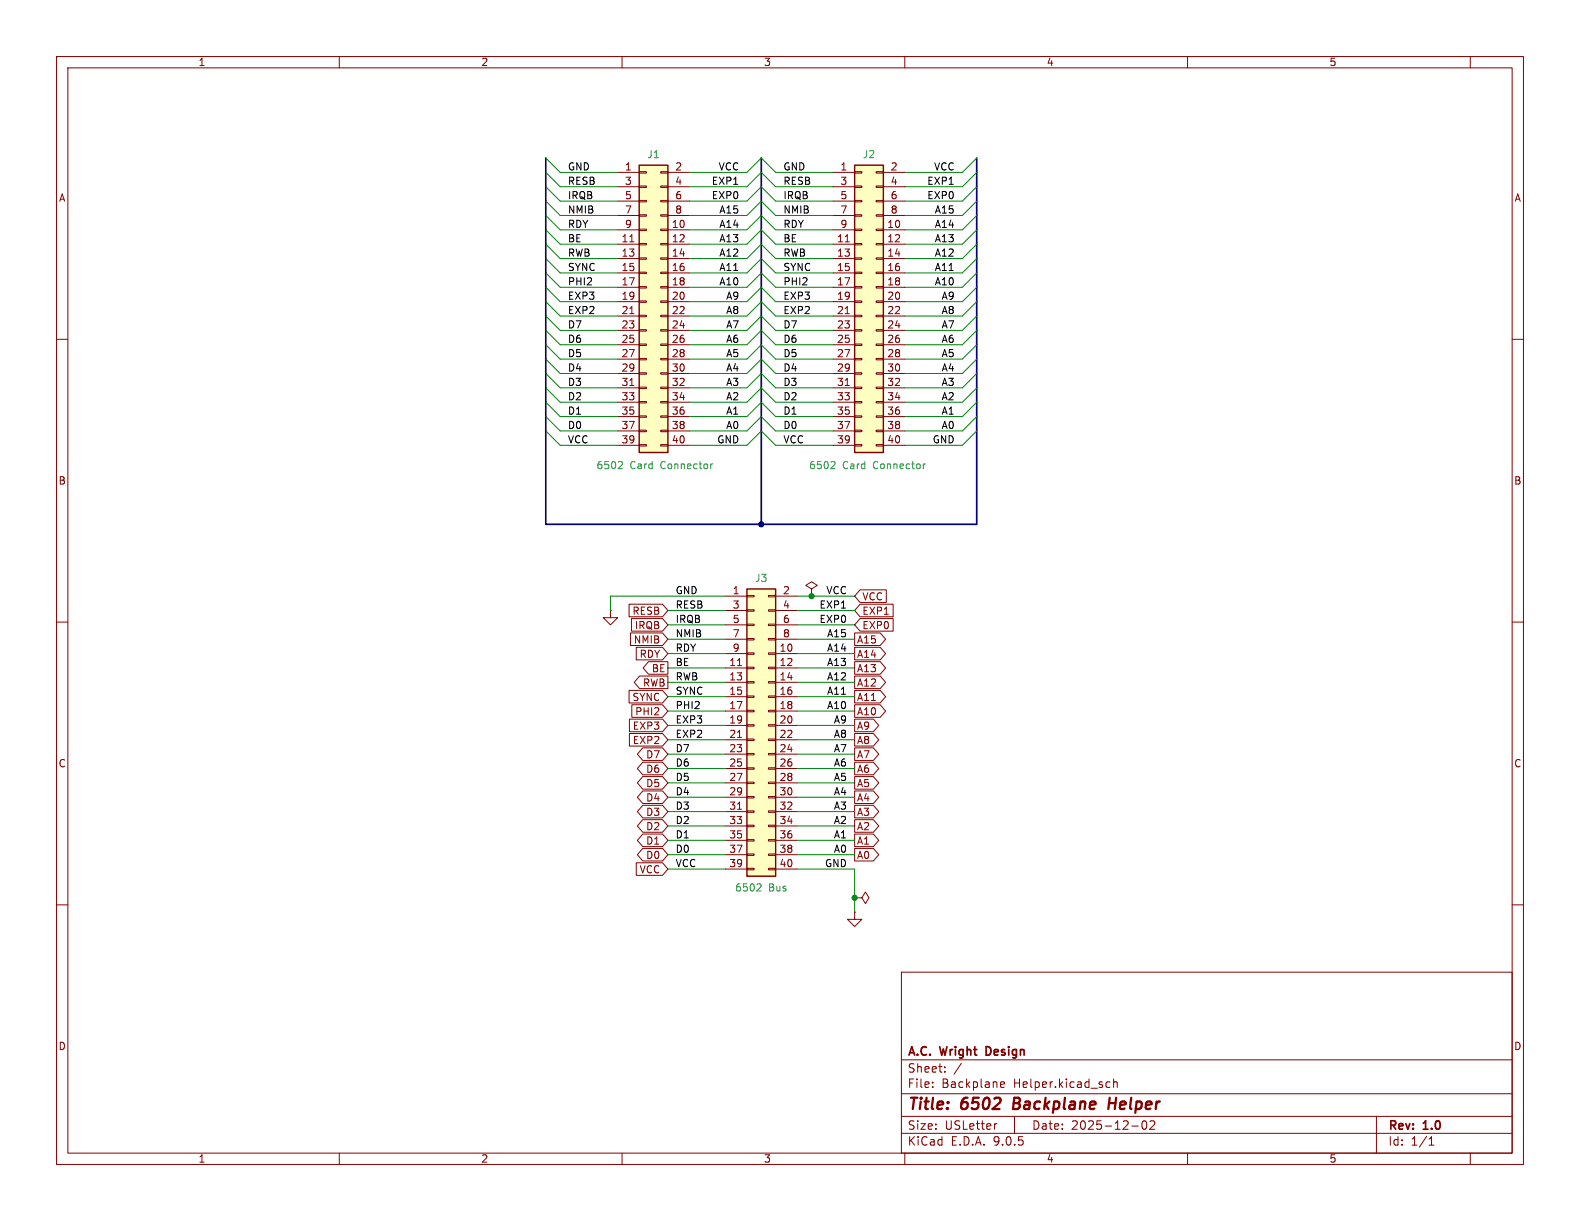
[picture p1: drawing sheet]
<svg xmlns="http://www.w3.org/2000/svg" width="279mm" height="216mm" viewBox="0 0 279 216" stroke-linecap="round" stroke-linejoin="round" font-family="sans-serif">
<g fill="none" stroke="#840000" stroke-width=".18">
<path d="M10 10h259.4v195.9h-259.4zM12 12h255.4v191.9h-255.4zM60 10v2M110 10v2M160 10v2M210 10v2M260 10v2M10 60h2M267.4 60h2M10 110h2M267.4 110h2M151.1 158.8h1.3l.6-1.1 .7 1.1-.7 1-.6-1"/>
<path d="M151.1 158.8h.1M10 160h2M159.4 171.9h108v32h-108zM267.4 160h2M159.4 197.4h108M159.4 193.4h108M159.4 187.4h108M164.9 192.1v.2M164.9 191.4v.1M167.1 189.4v.2M167.1 188.7v.1M170 188l-1.3 1.9"/>
<path d="M176.3 198.7l-.3 .1M176.9 191.8l.7-.2v-.2l-.5-.1-.2 .2 .1 .7h.6M179.4 197.4v3M195.9 191.3l.4 .1M196.3 192.2l-.4 .1M196.9 191.4l.2-.1 .4 .1 .1 .9M196.9 190.8v1.5M200.1 199.1h1.2M202.1 198.3a.81 .81 0 0 0 .3 1.4l.2-.2 .2-.4-.2-.8M204.1 198.3v.5l-.8 .9h.9M243.4 197.4v6.5M60 203.9v2"/>
<path d="M110 203.9v2M159.4 200.4h108M160 203.9v2M210 203.9v2M252.7 202.5h.9M252.7 201.4l.4-.4v1.5M260 203.9v2"/>
</g>
<path d="M179.4 194.1l-.3 2h.8M196.1 195.1h1.2M196.2 194.1l-.2 2" fill="none" stroke="#840000" stroke-width=".4"/>
<path d="M174.7 185.1h-.3v1.5h.3" fill="none" stroke="#840000" stroke-width=".3"/>
<path d="M113 29.2h5.1v50.8h-5.1z" fill="#ffffc2"/>
<path d="M113 29.2h5.1v50.8h-5.1z" fill="none" stroke="#840000" stroke-width=".25"/>
<g fill="none" stroke="#840000" stroke-width=".18">
<path d="M109.2 30.5h3.8M109.2 33h3.8M109.2 35.6h3.8M109.2 38.1h3.8M113 30.4h1.3v.2h-1.3zM113 32.9h1.3v.2h-1.3zM113 35.4h1.3v.3h-1.3zM113 38h1.3v.2h-1.3zM116.8 30.4h1.3v.2h-1.3zM116.8 32.9h1.3v.2h-1.3zM116.8 35.4h1.3v.3h-1.3zM116.8 38h1.3v.2h-1.3z"/>
<path d="M118.1 30.5h3.8M118.1 33h3.8M118.1 35.6h3.8M118.1 38.1h3.8M109.2 40.6h3.8M109.2 43.2h3.8M109.2 45.7h3.8M109.2 48.3h3.8M109.2 50.8h3.8M109.2 53.3h3.8M109.2 55.9h3.8M109.2 58.4h3.8"/>
<path d="M111.4 42.8h.7M111.4 55.5h.7M113 40.5h1.3v.3h-1.3zM113 43.1h1.3v.2h-1.3zM113 45.6h1.3v.2h-1.3zM113 48.1h1.3v.3h-1.3zM113 50.7h1.3v.2h-1.3zM113 53.2h1.3v.3h-1.3zM113 55.8h1.3v.2h-1.3zM113 58.3h1.3v.2h-1.3zM116.8 40.5h1.3v.3h-1.3zM116.8 43.1h1.3v.2h-1.3z"/>
<path d="M116.8 45.6h1.3v.2h-1.3zM116.8 48.1h1.3v.3h-1.3zM116.8 50.7h1.3v.2h-1.3zM116.8 53.2h1.3v.3h-1.3zM116.8 55.8h1.3v.2h-1.3zM116.8 58.3h1.3v.2h-1.3zM118.1 40.6h3.8M118.1 43.2h3.8M118.1 45.7h3.8M118.1 48.3h3.8M118.1 50.8h3.8M118.1 53.3h3.8"/>
<path d="M118.1 55.9h3.8M118.1 58.4h3.8M109.2 61h3.8M109.2 63.5h3.8M109.2 66h3.8M109.2 68.6h3.8M109.2 71.1h3.8M109.2 73.7h3.8M109.2 76.2h3.8M109.2 78.7h3.8M111.4 68.2h.7M113 60.8h1.3v.3h-1.3z"/>
<path d="M113 63.4h1.3v.2h-1.3zM113 65.9h1.3v.3h-1.3zM113 68.5h1.3v.2h-1.3zM113 71h1.3v.2h-1.3zM113 73.5h1.3v.3h-1.3zM113 76.1h1.3v.2h-1.3zM113 78.6h1.3v.3h-1.3zM116.8 60.8h1.3v.3h-1.3zM116.8 63.4h1.3v.2h-1.3zM116.8 65.9h1.3v.3h-1.3zM116.8 68.5h1.3v.2h-1.3zM116.8 71h1.3v.2h-1.3z"/>
<path d="M116.8 73.5h1.3v.3h-1.3zM116.8 76.1h1.3v.2h-1.3zM116.8 78.6h1.3v.3h-1.3zM118.1 61h3.8M118.1 63.5h3.8M118.1 66h3.8M118.1 68.6h3.8M118.1 71.1h3.8M118.1 73.7h3.8M118.1 76.2h3.8M118.1 78.7h3.8M107.9 108v1.2h1.3l-1.3 1.3-1.2-1.3h1.2"/>
<path d="M107.9 108h.1"/>
</g>
<path d="M109.8 81.6l.3 .2-.1 .3-.7 .8h.8M126 82l-.3 .3" fill="none" stroke="#008484" stroke-width=".18"/>
<path d="M151.1 29.2h5.1v50.8h-5.1z" fill="#ffffc2"/>
<path d="M151.1 29.2h5.1v50.8h-5.1z" fill="none" stroke="#840000" stroke-width=".25"/>
<g fill="none" stroke="#840000" stroke-width=".18">
<path d="M147.3 30.5h3.8M147.3 33h3.8M147.3 35.6h3.8M147.3 38.1h3.8M151.1 30.4h1.3v.2h-1.3zM151.1 32.9h1.3v.2h-1.3zM151.1 35.4h1.3v.3h-1.3zM151.1 38h1.3v.2h-1.3zM154.9 30.4h1.3v.2h-1.3zM154.9 32.9h1.3v.2h-1.3zM154.9 35.4h1.3v.3h-1.3zM154.9 38h1.3v.2h-1.3z"/>
<path d="M156.2 30.5h3.8M156.2 33h3.8M156.2 35.6h3.8M156.2 38.1h3.8M147.3 40.6h3.8M147.3 43.2h3.8M147.3 45.7h3.8M147.3 48.3h3.8M147.3 50.8h3.8M147.3 53.3h3.8M147.3 55.9h3.8M147.3 58.4h3.8"/>
<path d="M149.5 42.8h.7M149.5 55.5h.7M151.1 40.5h1.3v.3h-1.3zM151.1 43.1h1.3v.2h-1.3zM151.1 45.6h1.3v.2h-1.3zM151.1 48.1h1.3v.3h-1.3zM151.1 50.7h1.3v.2h-1.3zM151.1 53.2h1.3v.3h-1.3zM151.1 55.8h1.3v.2h-1.3zM151.1 58.3h1.3v.2h-1.3zM154.9 40.5h1.3v.3h-1.3zM154.9 43.1h1.3v.2h-1.3z"/>
<path d="M154.9 45.6h1.3v.2h-1.3zM154.9 48.1h1.3v.3h-1.3zM154.9 50.7h1.3v.2h-1.3zM154.9 53.2h1.3v.3h-1.3zM154.9 55.8h1.3v.2h-1.3zM154.9 58.3h1.3v.2h-1.3zM156.2 40.6h3.8M156.2 43.2h3.8M156.2 45.7h3.8M156.2 48.3h3.8M156.2 50.8h3.8M156.2 53.3h3.8"/>
<path d="M156.2 55.9h3.8M156.2 58.4h3.8M147.3 61h3.8M147.3 63.5h3.8M147.3 66h3.8M147.3 68.6h3.8M147.3 71.1h3.8M147.3 73.7h3.8M147.3 76.2h3.8M147.3 78.7h3.8M149.5 68.2h.7M151.1 60.8h1.3v.3h-1.3z"/>
<path d="M151.1 63.4h1.3v.2h-1.3zM151.1 65.9h1.3v.3h-1.3zM151.1 68.5h1.3v.2h-1.3zM151.1 71h1.3v.2h-1.3zM151.1 73.5h1.3v.3h-1.3zM151.1 76.1h1.3v.2h-1.3zM151.1 78.6h1.3v.3h-1.3zM154.9 60.8h1.3v.3h-1.3zM154.9 63.4h1.3v.2h-1.3zM154.9 65.9h1.3v.3h-1.3zM154.9 68.5h1.3v.2h-1.3zM154.9 71h1.3v.2h-1.3z"/>
<path d="M154.9 73.5h1.3v.3h-1.3zM154.9 76.1h1.3v.2h-1.3zM154.9 78.6h1.3v.3h-1.3zM156.2 61h3.8M156.2 63.5h3.8M156.2 66h3.8M156.2 68.6h3.8M156.2 71.1h3.8M156.2 73.7h3.8M156.2 76.2h3.8M156.2 78.7h3.8"/>
</g>
<path d="M147.4 81.6l.3 .2-.1 .3-.7 .8h.8M163.6 82l-.3 .3" fill="none" stroke="#008484" stroke-width=".18"/>
<path d="M132.1 104.1h5.1v50.8h-5.1z" fill="#ffffc2"/>
<path d="M132.1 104.1h5.1v50.8h-5.1z" fill="none" stroke="#840000" stroke-width=".25"/>
<g fill="none" stroke="#840000" stroke-width=".18">
<path d="M111.2 106.8h6l.9 1.2-.9 1.1h-6zM111.5 111.9h5.7l.9 1.1-.9 1.1h-5.7zM111.7 109.4h5.5l.9 1.1-.9 1.1h-5.5zM112.5 114.5h4.7l.9 1.1-.9 1.1h-4.7zM113.1 119.5h5v2.3h-5l-1-1.1zM114.7 117h3.4v2.2h-3.4l-1-1.1zM128.3 105.4h3.8M128.3 108h3.8M128.3 110.5h3.8M128.3 113h3.8M128.3 115.6h3.8M128.3 118.1h3.8"/>
<path d="M130.4 117.7h.7M132.1 105.3h1.2v.2h-1.2zM132.1 107.8h1.2v.3h-1.2zM132.1 110.4h1.2v.2h-1.2zM132.1 112.9h1.2v.3h-1.2zM132.1 115.4h1.2v.3h-1.2zM132.1 118h1.2v.2h-1.2zM135.9 105.3h1.3v.2h-1.3zM135.9 107.8h1.3v.3h-1.3zM135.9 110.4h1.3v.2h-1.3zM135.9 112.9h1.3v.3h-1.3zM135.9 115.4h1.3v.3h-1.3z"/>
<path d="M135.9 118h1.3v.2h-1.3zM137.2 105.4h3.8M137.2 108h3.8M137.2 110.5h3.8M137.2 113h3.8M137.2 115.6h3.8M137.2 118.1h3.8M143.5 104.1l1-.6-1-.6-1 .6 1 .6v1.3M143.5 105.4h.1M151.1 114.5h4.6l.9 1.1-.9 1.1h-4.6zM151.1 111.9h4.6l.9 1.1-.9 1.1h-4.6zM151.1 117h4.6l.9 1.1-.9 1.1h-4.6z"/>
<path d="M151.1 119.5h4.6l.9 1.2-.9 1.1h-4.6zM152.1 106.8h5.8v2.3h-5.8l-1-1.1zM152.1 104.3h4.6v2.2h-4.6l-1-1.1zM152.1 109.4h5.8v2.2h-5.8l-1-1.1zM111.2 122.1h6l.9 1.1-.9 1.1h-6zM111.3 129.7h5.9l.9 1.1-.9 1.1h-5.9zM111.3 127.2h5.9l.9 1.1-.9 1.1h-5.9zM111.7 124.6h5.5l.9 1.1-.9 1.1h-5.5zM113.7 132.2h3.5l.9 1.2-.9 1.1h-3.5l-1-1.1zM113.7 139.9h3.5l.9 1.1-.9 1.1h-3.5l-1-1.1zM113.7 134.8h3.5l.9 1.1-.9 1.1h-3.5l-1-1.1zM113.7 137.3h3.5l.9 1.1-.9 1.1h-3.5l-1-1.1z"/>
<path d="M128.3 120.7h3.8M128.3 123.2h3.8M128.3 125.7h3.8M128.3 128.3h3.8M128.3 130.8h3.8M128.3 133.4h3.8M128.3 135.9h3.8M128.3 138.4h3.8M130.4 130.4h.7M132.1 120.5h1.2v.3h-1.2zM132.1 123.1h1.2v.2h-1.2zM132.1 125.6h1.2v.3h-1.2z"/>
<path d="M132.1 128.1h1.2v.3h-1.2zM132.1 130.7h1.2v.2h-1.2zM132.1 133.2h1.2v.3h-1.2zM132.1 135.8h1.2v.2h-1.2zM132.1 138.3h1.2v.3h-1.2zM135.9 120.5h1.3v.3h-1.3zM135.9 123.1h1.3v.2h-1.3zM135.9 125.6h1.3v.3h-1.3zM135.9 128.1h1.3v.3h-1.3zM135.9 130.7h1.3v.2h-1.3zM135.9 133.2h1.3v.3h-1.3zM135.9 135.8h1.3v.2h-1.3z"/>
<path d="M135.9 138.3h1.3v.3h-1.3zM137.2 120.7h3.8M137.2 123.2h3.8M137.2 125.7h3.8M137.2 128.3h3.8M137.2 130.8h3.8M137.2 133.4h3.8M137.2 135.9h3.8M137.2 138.4h3.8M151.1 122.1h4.6l.9 1.1-.9 1.1h-4.6zM151.1 124.6h4.6l.9 1.1-.9 1.1h-4.6zM151.1 127.2h3.3l1 1.1-1 1.1h-3.3z"/>
<path d="M151.1 137.3h3.3l1 1.1-1 1.1h-3.3zM151.1 139.9h3.3l1 1.1-1 1.1h-3.3zM151.1 132.2h3.3l1 1.2-1 1.1h-3.3zM151.1 129.7h3.3l1 1.1-1 1.1h-3.3zM151.1 134.8h3.3l1 1.1-1 1.1h-3.3zM112.5 152.6h4.7l.9 1.1-.9 1.1h-4.7zM113.7 147.5h3.5l.9 1.1-.9 1.1h-3.5l-1-1.1zM113.7 150h3.5l.9 1.1-.9 1.1h-3.5l-1-1.1zM113.7 142.4h3.5l.9 1.1-.9 1.1h-3.5l-1-1.1zM113.7 144.9h3.5l.9 1.2-.9 1.1h-3.5l-1-1.1zM128.3 141h3.8M128.3 143.5h3.8"/>
<path d="M128.3 146.1h3.8M128.3 148.6h3.8M128.3 151.1h3.8M128.3 153.7h3.8M130.4 143.1h.7M132.1 140.8h1.2v.3h-1.2zM132.1 143.4h1.2v.2h-1.2zM132.1 145.9h1.2v.3h-1.2zM132.1 148.5h1.2v.2h-1.2zM132.1 151h1.2v.3h-1.2zM132.1 153.5h1.2v.3h-1.2zM135.9 140.8h1.3v.3h-1.3z"/>
<path d="M135.9 143.4h1.3v.2h-1.3zM135.9 145.9h1.3v.3h-1.3zM135.9 148.5h1.3v.2h-1.3zM135.9 151h1.3v.3h-1.3zM135.9 153.5h1.3v.3h-1.3zM137.2 141h3.8M137.2 143.5h3.8M137.2 146.1h3.8M137.2 148.6h3.8M137.2 151.1h3.8M137.2 153.7h3.8M151.1 147.5h3.3l1 1.1-1 1.1h-3.3z"/>
<path d="M151.1 150h3.3l1 1.1-1 1.1h-3.3zM151.1 144.9h3.3l1 1.2-1 1.1h-3.3zM151.1 142.4h3.3l1 1.1-1 1.1h-3.3zM151.1 161.3v1.3h1.3l-1.3 1.2-1.2-1.2h1.2M151.1 161.3h.1"/>
</g>
<path d="M134.3 156.3l.3 .2-.1 .3-.7 .8h.8" fill="none" stroke="#008484" stroke-width=".18"/>
<path d="M96.5 27.9v64.8h76.2v-64.8M134.6 27.9v64.8" fill="none" stroke="#000084" stroke-width=".3"/>
<g fill="none" stroke="#008400" stroke-width=".18">
<path d="M96.5 33l2.6 2.6h10.1M96.5 38.1l2.6 2.5h10.1M96.5 27.9l2.6 2.6h10.1M96.5 35.6l2.6 2.5h10.1M96.5 30.5l2.6 2.5h10.1M121.9 35.6h10.2l2.5-2.6 2.6 2.6h10.1M121.9 30.5h10.2l2.5-2.6 2.6 2.6h10.1M121.9 38.1h10.2l2.5-2.5 2.6 2.5h10.1M121.9 33h10.2l2.5-2.5 2.6 2.5h10.1M172.7 33l-2.5 2.6h-10.2M172.7 38.1l-2.5 2.5h-10.2M172.7 27.9l-2.5 2.6h-10.2"/>
<path d="M172.7 35.6l-2.5 2.5h-10.2M172.7 30.5l-2.5 2.5h-10.2M96.5 40.6l2.6 2.6h10.1M96.5 50.8l2.6 2.5h10.1M96.5 53.3l2.6 2.6h10.1M96.5 45.7l2.6 2.6h10.1M96.5 43.2l2.6 2.5h10.1M96.5 55.9l2.6 2.5h10.1M96.5 58.4l2.6 2.6h10.1M96.5 48.3l2.6 2.5h10.1M121.9 43.2h10.2l2.5-2.6 2.6 2.6h10.1M121.9 53.3h10.2l2.5-2.5 2.6 2.5h10.1"/>
<path d="M121.9 55.9h10.2l2.5-2.6 2.6 2.6h10.1M121.9 48.3h10.2l2.5-2.6 2.6 2.6h10.1M121.9 45.7h10.2l2.5-2.5 2.6 2.5h10.1M121.9 40.6h10.2l2.5-2.5 2.6 2.5h10.1M121.9 58.4h10.2l2.5-2.5 2.6 2.5h10.1M121.9 50.8h10.2l2.5-2.5 2.6 2.5h10.1M172.7 40.6l-2.5 2.6h-10.2M172.7 50.8l-2.5 2.5h-10.2M172.7 53.3l-2.5 2.6h-10.2M172.7 45.7l-2.5 2.6h-10.2M172.7 43.2l-2.5 2.5h-10.2M172.7 55.9l-2.5 2.5h-10.2"/>
<path d="M172.7 58.4l-2.5 2.6h-10.2M172.7 48.3l-2.5 2.5h-10.2M96.5 66l2.6 2.6h10.1M96.5 73.7l2.6 2.5h10.1M96.5 76.2l2.6 2.5h10.1M96.5 71.1l2.6 2.6h10.1M96.5 61l2.6 2.5h10.1M96.5 63.5l2.6 2.5h10.1M96.5 68.6l2.6 2.5h10.1M121.9 68.6h10.2l2.5-2.6 2.6 2.6h10.1M121.9 76.2h10.2l2.5-2.5 2.6 2.5h10.1M121.9 78.7h10.2l2.5-2.5 2.6 2.5h10.1"/>
<path d="M121.9 73.7h10.2l2.5-2.6 2.6 2.6h10.1M121.9 61h10.2l2.5-2.6 2.6 2.6h10.1M121.9 63.5h10.2l2.5-2.5 2.6 2.5h10.1M121.9 66h10.2l2.5-2.5 2.6 2.5h10.1M121.9 71.1h10.2l2.5-2.5 2.6 2.5h10.1M172.7 66l-2.5 2.6h-10.2M172.7 73.7l-2.5 2.5h-10.2M172.7 76.2l-2.5 2.5h-10.2M172.7 71.1l-2.5 2.6h-10.2M172.7 61l-2.5 2.5h-10.2M172.7 63.5l-2.5 2.5h-10.2M172.7 68.6l-2.5 2.5h-10.2"/>
<path d="M118.1 113h10.2M118.1 118.1h10.2M118.1 110.5h10.2M118.1 115.6h10.2M118.1 108h10.2M128.3 105.4h-20.4v2.6M141 113h10.1M141 118.1h10.1M141 105.4h10.1M141 110.5h10.1M141 115.6h10.1M141 108h10.1"/>
<path d="M118.1 138.4h10.2M118.1 135.9h10.2M118.1 128.3h10.2M118.1 130.8h10.2M118.1 133.4h10.2M118.1 125.7h10.2M118.1 123.2h10.2M118.1 120.7h10.2M141 138.4h10.1M141 135.9h10.1M141 128.3h10.1M141 130.8h10.1"/>
<path d="M141 133.4h10.1M141 125.7h10.1M141 123.2h10.1M141 120.7h10.1M118.1 153.7h10.2M118.1 148.6h10.2M118.1 151.1h10.2M118.1 146.1h10.2M118.1 143.5h10.2M118.1 141h10.2M141 153.7h10.1v7.6M141 148.6h10.1"/>
<path d="M141 151.1h10.1M141 146.1h10.1M141 143.5h10.1M141 141h10.1"/>
</g>
<circle cx="134.6" cy="92.7" r=".46" fill="#000084" stroke="#000084" stroke-width=".18"/>
<g fill="#008400" stroke="#008400" stroke-width=".18">
<circle cx="143.5" cy="105.4" r=".46"/>
<circle cx="151.1" cy="158.8" r=".46"/>
</g>
<g font-size="2.8" fill="#840000">
<text x="160.4" y="196.8">Title:</text>
<text x="170.1" y="196.8">6502</text>
<text x="180" y="196.8">Backplane</text>
<text x="197.7" y="196.8">Helper</text>
</g>
<g font-size="2.1" fill="#840000">
<text x="160.4" y="189.9">Sheet:</text>
<text x="160.4" y="187.1">A.C.</text>
<text x="166.4" y="187.1">Wright</text>
<text x="175" y="187.1">Design</text>
<text x="160.4" y="192.6">File:</text>
<text x="166.5" y="192.6">Backplane</text>
<text x="179.3" y="192.6">Helper.kicad_sch</text>
<text x="160.4" y="202.8">KiCad</text>
<text x="160.4" y="200">Size:</text>
<text x="167.1" y="200">USLetter</text>
<text x="168.1" y="202.8">E.D.A.</text>
<text x="175.7" y="202.8">9.0.5</text>
<text x="182.4" y="200">Date:</text>
<text x="189.4" y="200">2025-12-02</text>
<text x="245.4" y="200.2">Rev:</text>
<text x="245.4" y="202.8">Id:</text>
<text x="249.5" y="202.8">1/1</text>
<text x="251.8" y="200.2">1.0</text>
</g>
<g font-size="1.8" fill="#840000">
<text x="35" y="11.9">1</text>
<text x="85" y="11.9">2</text>
<text x="135" y="11.9">3</text>
<text x="185" y="11.9">4</text>
<text x="235" y="11.9">5</text>
<text x="10.3" y="35.9">A</text>
<text x="110.4" y="30.2">1</text>
<text x="110.4" y="32.8">3</text>
<text x="110.4" y="35.3">5</text>
<text x="119.3" y="30.2">2</text>
<text x="119.3" y="32.8">4</text>
<text x="119.3" y="35.3">6</text>
<text x="148.5" y="30.2">1</text>
<text x="148.5" y="32.8">3</text>
<text x="148.5" y="35.3">5</text>
<text x="157.4" y="30.2">2</text>
<text x="157.4" y="32.8">4</text>
<text x="157.4" y="35.3">6</text>
<text x="267.7" y="35.9">A</text>
<text x="110.4" y="37.8">7</text>
<text x="110.4" y="40.4">9</text>
<text x="118.7" y="40.4">10</text>
<text x="119.3" y="37.8">8</text>
<text x="148.5" y="37.8">7</text>
<text x="148.5" y="40.4">9</text>
<text x="156.8" y="40.4">10</text>
<text x="157.4" y="37.8">8</text>
<text x="109.8" y="42.9">11</text>
<text x="109.8" y="45.5">13</text>
<text x="118.7" y="42.9">12</text>
<text x="118.7" y="45.5">14</text>
<text x="147.9" y="42.9">11</text>
<text x="147.9" y="45.5">13</text>
<text x="156.8" y="42.9">12</text>
<text x="156.8" y="45.5">14</text>
<text x="109.8" y="48">15</text>
<text x="109.8" y="50.5">17</text>
<text x="109.8" y="53.1">19</text>
<text x="118.7" y="48">16</text>
<text x="118.7" y="50.5">18</text>
<text x="118.7" y="53.1">20</text>
<text x="147.9" y="48">15</text>
<text x="147.9" y="50.5">17</text>
<text x="147.9" y="53.1">19</text>
<text x="156.8" y="48">16</text>
<text x="156.8" y="50.5">18</text>
<text x="156.8" y="53.1">20</text>
<text x="109.8" y="55.6">21</text>
<text x="109.8" y="58.2">23</text>
<text x="118.7" y="55.6">22</text>
<text x="118.7" y="58.2">24</text>
<text x="147.9" y="55.6">21</text>
<text x="147.9" y="58.2">23</text>
<text x="156.8" y="55.6">22</text>
<text x="156.8" y="58.2">24</text>
<text x="109.8" y="60.7">25</text>
<text x="109.8" y="63.2">27</text>
<text x="109.8" y="65.8">29</text>
<text x="118.7" y="60.7">26</text>
<text x="118.7" y="63.2">28</text>
<text x="118.7" y="65.8">30</text>
<text x="147.9" y="60.7">25</text>
<text x="147.9" y="63.2">27</text>
<text x="147.9" y="65.8">29</text>
<text x="156.8" y="60.7">26</text>
<text x="156.8" y="63.2">28</text>
<text x="156.8" y="65.8">30</text>
<text x="109.8" y="68.3">31</text>
<text x="109.8" y="70.9">33</text>
<text x="118.7" y="68.3">32</text>
<text x="118.7" y="70.9">34</text>
<text x="147.9" y="68.3">31</text>
<text x="147.9" y="70.9">33</text>
<text x="156.8" y="68.3">32</text>
<text x="156.8" y="70.9">34</text>
<text x="109.8" y="73.4">35</text>
<text x="109.8" y="75.9">37</text>
<text x="118.7" y="73.4">36</text>
<text x="118.7" y="75.9">38</text>
<text x="147.9" y="73.4">35</text>
<text x="147.9" y="75.9">37</text>
<text x="156.8" y="73.4">36</text>
<text x="156.8" y="75.9">38</text>
<text x="109.8" y="78.5">39</text>
<text x="118.7" y="78.5">40</text>
<text x="147.9" y="78.5">39</text>
<text x="156.8" y="78.5">40</text>
<text x="10.3" y="85.9">B</text>
<text x="267.7" y="85.9">B</text>
<text x="129.5" y="105.2">1</text>
<text x="129.5" y="107.7">3</text>
<text x="138.4" y="105.2">2</text>
<text x="138.4" y="107.7">4</text>
<text x="152.4" y="106.4">VCC</text>
<text x="111.7" y="108.9">RESB</text>
<text x="112" y="114">NMIB</text>
<text x="112.2" y="111.4">IRQB</text>
<text x="129.5" y="110.2">5</text>
<text x="129.5" y="112.8">7</text>
<text x="138.4" y="110.2">6</text>
<text x="138.4" y="112.8">8</text>
<text x="151.4" y="114">A15</text>
<text x="152.4" y="108.9">EXP1</text>
<text x="152.4" y="111.4">EXP0</text>
<text x="113" y="116.5">RDY</text>
<text x="115.2" y="119.1">BE</text>
<text x="128.9" y="117.9">11</text>
<text x="129.5" y="115.3">9</text>
<text x="137.8" y="115.3">10</text>
<text x="137.8" y="117.9">12</text>
<text x="151.4" y="116.5">A14</text>
<text x="151.4" y="119.1">A13</text>
<text x="111.7" y="124.1">SYNC</text>
<text x="113.6" y="121.6">RWB</text>
<text x="128.9" y="120.4">13</text>
<text x="128.9" y="122.9">15</text>
<text x="128.9" y="125.5">17</text>
<text x="137.8" y="120.4">14</text>
<text x="137.8" y="122.9">16</text>
<text x="137.8" y="125.5">18</text>
<text x="151.4" y="121.6">A12</text>
<text x="151.4" y="124.1">A11</text>
<text x="111.8" y="131.8">EXP2</text>
<text x="111.8" y="129.2">EXP3</text>
<text x="112.2" y="126.7">PHI2</text>
<text x="128.9" y="128">19</text>
<text x="128.9" y="130.6">21</text>
<text x="137.8" y="128">20</text>
<text x="137.8" y="130.6">22</text>
<text x="151.4" y="126.7">A10</text>
<text x="151.4" y="129.2">A9</text>
<text x="151.4" y="131.8">A8</text>
<text x="10.3" y="135.9">C</text>
<text x="114.2" y="134.3">D7</text>
<text x="114.2" y="136.8">D6</text>
<text x="128.9" y="133.1">23</text>
<text x="128.9" y="135.6">25</text>
<text x="137.8" y="133.1">24</text>
<text x="137.8" y="135.6">26</text>
<text x="151.4" y="134.3">A7</text>
<text x="151.4" y="136.8">A6</text>
<text x="267.7" y="135.9">C</text>
<text x="114.2" y="141.9">D4</text>
<text x="114.2" y="139.4">D5</text>
<text x="128.9" y="138.2">27</text>
<text x="128.9" y="140.7">29</text>
<text x="128.9" y="143.3">31</text>
<text x="137.8" y="138.2">28</text>
<text x="137.8" y="140.7">30</text>
<text x="137.8" y="143.3">32</text>
<text x="151.4" y="139.4">A5</text>
<text x="151.4" y="141.9">A4</text>
<text x="114.2" y="149.5">D1</text>
<text x="114.2" y="144.5">D3</text>
<text x="114.2" y="147">D2</text>
<text x="128.9" y="145.8">33</text>
<text x="128.9" y="148.3">35</text>
<text x="137.8" y="145.8">34</text>
<text x="137.8" y="148.3">36</text>
<text x="151.4" y="149.5">A1</text>
<text x="151.4" y="147">A2</text>
<text x="151.4" y="144.5">A3</text>
<text x="113" y="154.6">VCC</text>
<text x="114.2" y="152.1">D0</text>
<text x="128.9" y="150.9">37</text>
<text x="128.9" y="153.4">39</text>
<text x="137.8" y="150.9">38</text>
<text x="137.8" y="153.4">40</text>
<text x="151.4" y="152.1">A0</text>
<text x="10.3" y="185.9">D</text>
<text x="267.7" y="185.9">D</text>
<text x="35" y="205.8">1</text>
<text x="85" y="205.8">2</text>
<text x="135" y="205.8">3</text>
<text x="185" y="205.8">4</text>
<text x="235" y="205.8">5</text>
</g>
<g font-size="1.8" fill="#008484">
<text x="114.4" y="28.2">J1</text>
<text x="152.5" y="28.2">J2</text>
<text x="105.4" y="83.2">6502</text>
<text x="111.4" y="83.2">Card</text>
<text x="116.9" y="83.2">Connector</text>
<text x="143" y="83.2">6502</text>
<text x="149" y="83.2">Card</text>
<text x="154.5" y="83.2">Connector</text>
<text x="133.4" y="103.1">J3</text>
<text x="129.9" y="157.8">6502</text>
<text x="135.9" y="157.8">Bus</text>
</g>
<g font-size="1.8">
<text x="100.3" y="32.8">RESB</text>
<text x="100.3" y="35.3">IRQB</text>
<text x="100.3" y="30.2">GND</text>
<text x="125.8" y="32.8">EXP1</text>
<text x="125.8" y="35.3">EXP0</text>
<text x="127" y="30.2">VCC</text>
<text x="138.4" y="32.8">RESB</text>
<text x="138.4" y="30.2">GND</text>
<text x="138.4" y="35.3">IRQB</text>
<text x="163.9" y="32.8">EXP1</text>
<text x="163.9" y="35.3">EXP0</text>
<text x="165.1" y="30.2">VCC</text>
<text x="100.3" y="37.8">NMIB</text>
<text x="100.3" y="40.4">RDY</text>
<text x="127.1" y="37.8">A15</text>
<text x="127.1" y="40.4">A14</text>
<text x="138.4" y="37.8">NMIB</text>
<text x="138.4" y="40.4">RDY</text>
<text x="165.2" y="37.8">A15</text>
<text x="165.2" y="40.4">A14</text>
<text x="100.3" y="42.9">BE</text>
<text x="100.3" y="48">SYNC</text>
<text x="100.3" y="45.5">RWB</text>
<text x="127.1" y="42.9">A13</text>
<text x="127.1" y="48">A11</text>
<text x="127.1" y="45.5">A12</text>
<text x="138.4" y="48">SYNC</text>
<text x="138.4" y="42.9">BE</text>
<text x="138.4" y="45.5">RWB</text>
<text x="165.2" y="42.9">A13</text>
<text x="165.2" y="48">A11</text>
<text x="165.2" y="45.5">A12</text>
<text x="100.3" y="53.1">EXP3</text>
<text x="100.3" y="50.5">PHI2</text>
<text x="127.1" y="50.5">A10</text>
<text x="128.3" y="53.1">A9</text>
<text x="138.4" y="53.1">EXP3</text>
<text x="138.4" y="50.5">PHI2</text>
<text x="165.2" y="50.5">A10</text>
<text x="166.4" y="53.1">A9</text>
<text x="100.3" y="55.6">EXP2</text>
<text x="100.3" y="58.2">D7</text>
<text x="128.3" y="58.2">A7</text>
<text x="128.3" y="55.6">A8</text>
<text x="138.4" y="55.6">EXP2</text>
<text x="138.4" y="58.2">D7</text>
<text x="166.4" y="55.6">A8</text>
<text x="166.4" y="58.2">A7</text>
<text x="100.3" y="63.2">D5</text>
<text x="100.3" y="60.7">D6</text>
<text x="100.3" y="65.8">D4</text>
<text x="128.3" y="65.8">A4</text>
<text x="128.3" y="60.7">A6</text>
<text x="128.3" y="63.2">A5</text>
<text x="138.4" y="65.8">D4</text>
<text x="138.4" y="63.2">D5</text>
<text x="138.4" y="60.7">D6</text>
<text x="166.4" y="63.2">A5</text>
<text x="166.4" y="60.7">A6</text>
<text x="166.4" y="65.8">A4</text>
<text x="100.3" y="68.3">D3</text>
<text x="100.3" y="70.9">D2</text>
<text x="128.3" y="70.9">A2</text>
<text x="128.3" y="68.3">A3</text>
<text x="138.4" y="68.3">D3</text>
<text x="138.4" y="70.9">D2</text>
<text x="166.4" y="68.3">A3</text>
<text x="166.4" y="70.9">A2</text>
<text x="100.3" y="75.9">D0</text>
<text x="100.3" y="73.4">D1</text>
<text x="128.3" y="73.4">A1</text>
<text x="128.3" y="75.9">A0</text>
<text x="138.4" y="73.4">D1</text>
<text x="138.4" y="75.9">D0</text>
<text x="166.4" y="75.9">A0</text>
<text x="166.4" y="73.4">A1</text>
<text x="100.3" y="78.5">VCC</text>
<text x="126.7" y="78.5">GND</text>
<text x="138.4" y="78.5">VCC</text>
<text x="164.8" y="78.5">GND</text>
<text x="119.4" y="107.7">RESB</text>
<text x="119.4" y="105.1">GND</text>
<text x="144.8" y="107.7">EXP1</text>
<text x="146" y="105.1">VCC</text>
<text x="119.4" y="110.2">IRQB</text>
<text x="119.4" y="112.8">NMIB</text>
<text x="144.8" y="110.2">EXP0</text>
<text x="146.1" y="112.8">A15</text>
<text x="119.4" y="115.3">RDY</text>
<text x="119.4" y="117.8">BE</text>
<text x="146.1" y="115.3">A14</text>
<text x="146.1" y="117.8">A13</text>
<text x="119.4" y="125.5">PHI2</text>
<text x="119.4" y="120.4">RWB</text>
<text x="119.4" y="122.9">SYNC</text>
<text x="146.1" y="125.5">A10</text>
<text x="146.1" y="122.9">A11</text>
<text x="146.1" y="120.4">A12</text>
<text x="119.4" y="130.5">EXP2</text>
<text x="119.4" y="128">EXP3</text>
<text x="147.4" y="130.5">A8</text>
<text x="147.4" y="128">A9</text>
<text x="119.4" y="135.6">D6</text>
<text x="119.4" y="133.1">D7</text>
<text x="147.4" y="135.6">A6</text>
<text x="147.4" y="133.1">A7</text>
<text x="119.4" y="140.7">D4</text>
<text x="119.4" y="143.2">D3</text>
<text x="119.4" y="138.2">D5</text>
<text x="147.4" y="140.7">A4</text>
<text x="147.4" y="143.2">A3</text>
<text x="147.4" y="138.2">A5</text>
<text x="119.4" y="145.8">D2</text>
<text x="119.4" y="148.3">D1</text>
<text x="147.4" y="145.8">A2</text>
<text x="147.4" y="148.3">A1</text>
<text x="119.4" y="150.9">D0</text>
<text x="119.4" y="153.4">VCC</text>
<text x="145.8" y="153.4">GND</text>
<text x="147.4" y="150.9">A0</text>
</g>
</svg>
